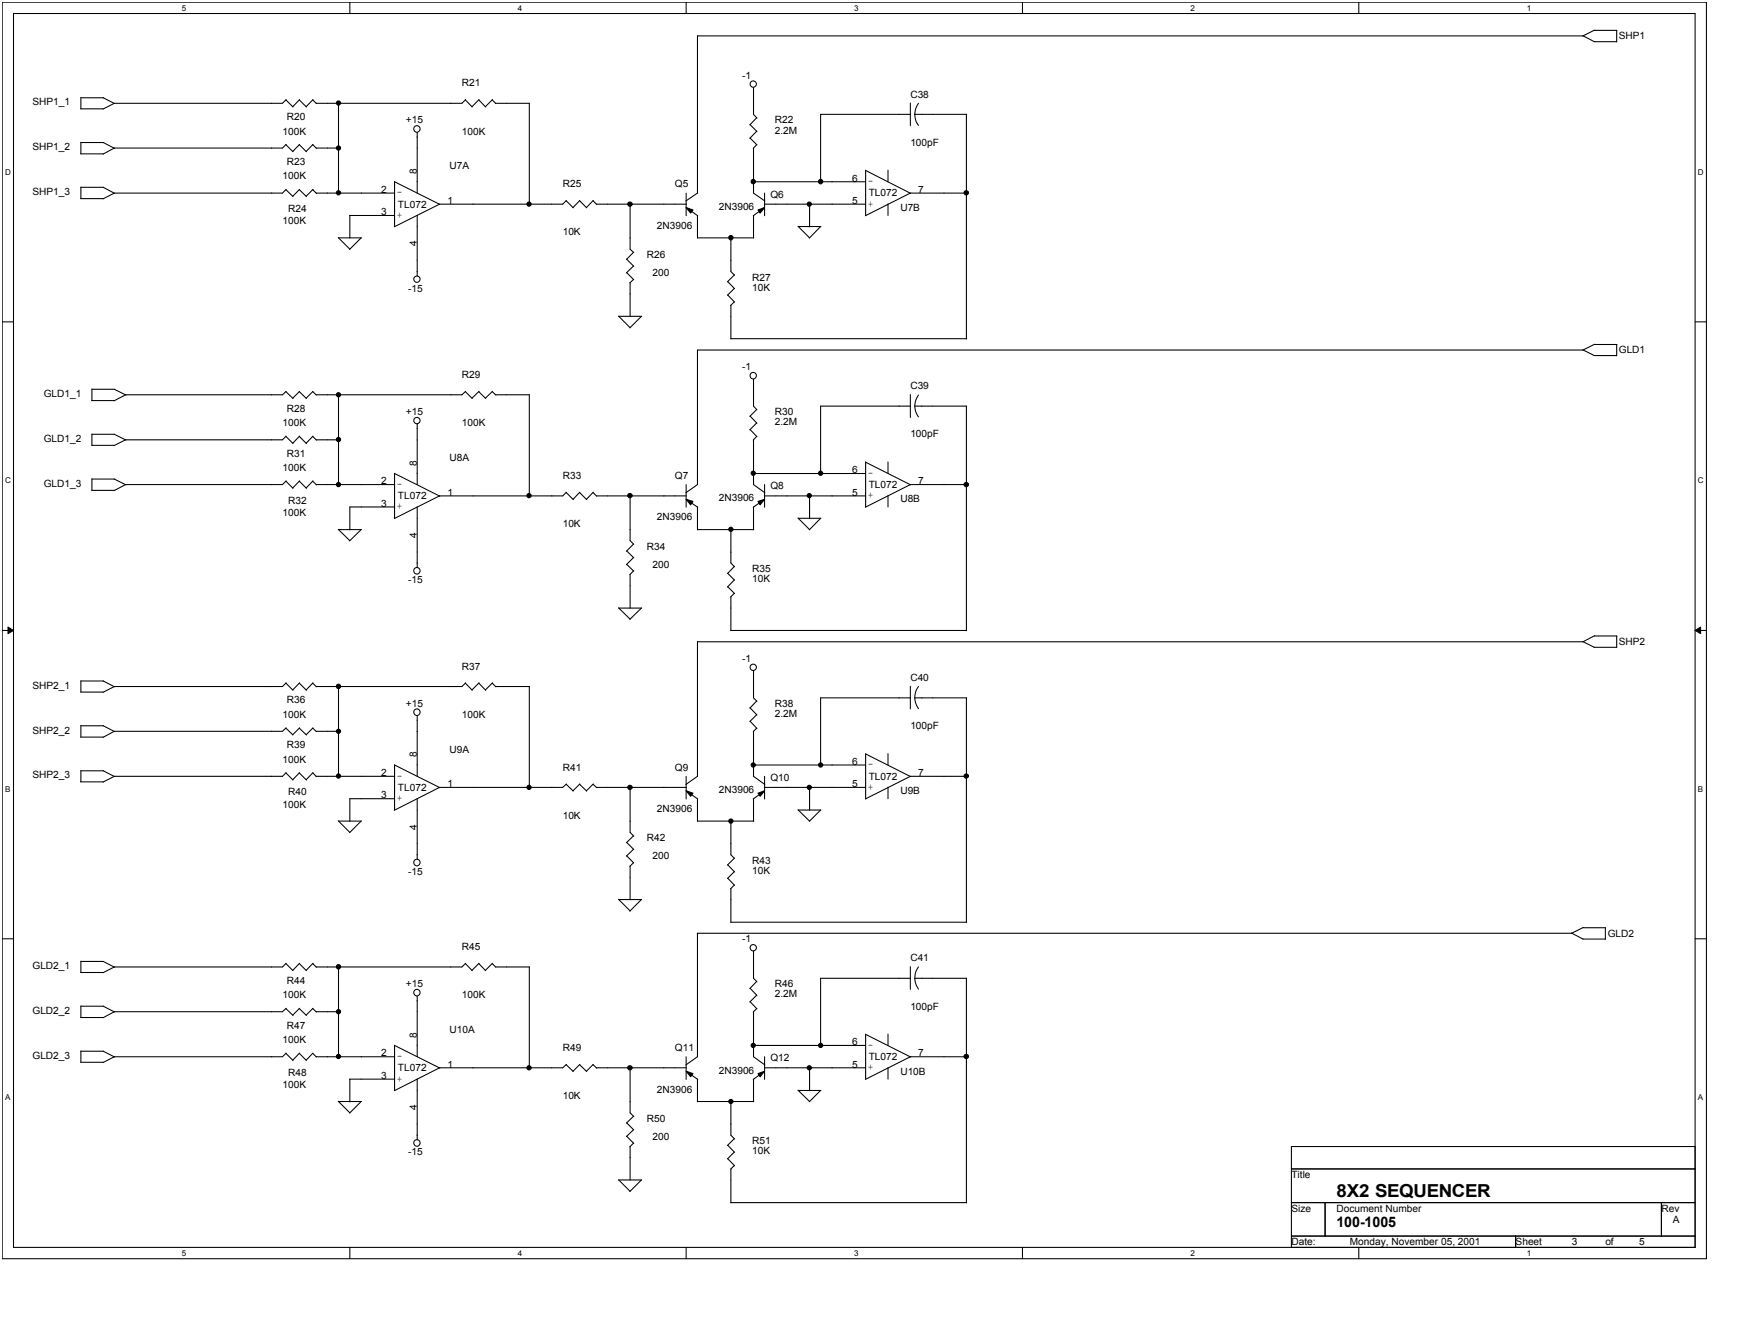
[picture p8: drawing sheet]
<svg xmlns="http://www.w3.org/2000/svg" width="279mm" height="216mm" viewBox="0 0 279 216" stroke-linecap="round" stroke-linejoin="round" font-family="sans-serif">
<path d="M.4 .4h274.1v202h-274.1zM2.2 2.2h270.5v198.3h-270.5z" fill="none" stroke="#000" stroke-width=".17"/>
<g fill="#fff">
<path d="M29.2 .6h.7v1.4h-.7z"/>
<path d="M29.2 200.7h.7v1.4h-.7z"/>
</g>
<path d="M56.3 .4v1.8M56.3 200.5v1.9" fill="none" stroke="#000" stroke-width=".17"/>
<g fill="#fff">
<path d="M83.3 .6h.7v1.4h-.7z"/>
<path d="M83.3 200.7h.7v1.4h-.7z"/>
</g>
<path d="M110.4 .4v1.8M110.4 200.5v1.9" fill="none" stroke="#000" stroke-width=".17"/>
<g fill="#fff">
<path d="M137.4 .6h.7v1.4h-.7z"/>
<path d="M137.4 200.7h.7v1.4h-.7z"/>
</g>
<path d="M164.5 .4v1.8M164.5 200.5v1.9" fill="none" stroke="#000" stroke-width=".17"/>
<g fill="#fff">
<path d="M191.5 .6h.7v1.4h-.7z"/>
<path d="M191.5 200.7h.7v1.4h-.7z"/>
</g>
<path d="M218.6 .4v1.8M218.6 200.5v1.9" fill="none" stroke="#000" stroke-width=".17"/>
<g fill="#fff">
<path d="M245.6 .6h.7v1.4h-.7z"/>
<path d="M245.6 200.7h.7v1.4h-.7z"/>
<path d="M.8 26.9h.9v1.4h-.9z"/>
<path d="M273.1 26.9h.9v1.4h-.9z"/>
<path d="M.8 76.5h.9v1.4h-.9z"/>
<path d="M273.1 76.5h.9v1.4h-.9z"/>
</g>
<path d="M.4 51.7h1.8M272.7 51.7h1.8" fill="none" stroke="#000" stroke-width=".17"/>
<g fill="#fff">
<path d="M.8 126.1h.8v1.4h-.8z"/>
<path d="M273.1 126.1h.8v1.4h-.8z"/>
</g>
<path d="M.4 101.4h1.8M272.7 101.4h1.8" fill="none" stroke="#000" stroke-width=".17"/>
<path d="M1.3 100.8l.9 .6-.9 .5zM272.7 101.4l.8-.6v1.1z" fill="#000"/>
<path d="M1.3 100.8l.9 .6-.9 .5zM272.7 101.4l.8-.6v1.1z" fill="none" stroke="#000" stroke-width=".16"/>
<g fill="#fff">
<path d="M.8 175.7h.8v1.4h-.8z"/>
<path d="M273.1 175.7h.8v1.4h-.8z"/>
</g>
<g fill="none" stroke="#000" stroke-width=".17">
<path d="M13 17.5h3.6M13 15.7v1.8M13 15.7h3.6M16.6 15.7l1.8 .9M46 16.1l1.1 1.1M46 16l-.6 .6h-27l-1.8 .9M48.1 16.1l1.2 1.1M48.2 16l-1.1 1.2M50.3 16.1l.6 .5M50.3 16l-1.1 1.2M54.5 16.6v14.5M74.9 16.1l1.1 1.1"/>
<path d="M74.9 16l-.6 .6h-23.4M77 16.1l1.1 1.1M77.1 16l-1.2 1.2M79.2 16.1l.6 .5M79.2 16l-1.1 1.2M79.7 16.6h5.5M85.1 16.6v16.3M112.2 5.7v25.3l-1.9 1.3M112.2 5.8h142.5M121.2 14.1v4.3l.6 .6M121.7 18.9l-1.1 1.2M146.4 16.6v3.6"/>
<path d="M146.4 18.4h-14.4v10.9M147.2 18.4l.2 1.1 .3 .7M147.2 18.4h8.3M147.7 16.6l-.3 .7-.2 1.1M155.4 18.4v36.1M254.6 5.7l1.8 1M256.4 6.7h3.6M256.4 4.9h3.7M256.5 4.8l-1.9 1M260 4.9v1.8M13 24.7h3.6M13 31.9h3.6"/>
<path d="M13 22.9v1.8M13 30.1v1.8M13 22.9h3.6M13 30.1h3.6M16.6 22.9l1.8 .9M16.6 30.1l1.8 1M46 30.5l1.1 1.1M46 23.3l1.1 1.1M46 30.4l-.6 .6h-27l-1.8 1M46 23.2l-.6 .6h-27l-1.8 1M48.1 30.5l1.2 1.1M48.1 23.3l1.2 1.1"/>
<path d="M48.2 30.4l-1.1 1.2M48.2 23.2l-1.1 1.2M50.3 30.5l.6 .6M50.3 23.3l.6 .5M50.3 30.4l-1.1 1.2M50.3 23.2l-1.1 1.2M50.9 31h12.6M50.9 23.8h3.6M54.4 38.2l1.9 1.9M54.5 38.2h3.6M56.2 34.6h7.3M56.3 34.6v3.7"/>
<path d="M58.1 38.2l-1.9 1.9M63.5 29.2v7.2M63.5 29.2l7.2 3.7M67.1 21.3v9.7M67.1 34.6v9.8M91.1 32.3l1.1 1.1M91.1 32.2l-.6 .6h-19.8l-7.3 3.7M93.2 32.3l1.2 1.1M93.3 32.2l-1.1 1.2M95.4 32.3l.6 .6M95.4 32.2l-1.1 1.2M95.9 32.8h14.5"/>
<path d="M101.4 32.8v7.3l.5 .5M110.4 33.4l1.1 .4-.4 .5zM110.4 31v3.7M110.4 33.4l1.8 1.3M112.2 38.2h9M112.2 34.6v3.7M117.6 38.2v5.5l.6 .5M120.7 20l1.1 1.1M120.7 22.2l1.1 1.1M121.2 23.8v7.2l1.8 1.3M121.2 34.6v3.7M121.2 29.2h18"/>
<path d="M121.7 21.1l-1.1 1.1M121.7 23.3l-.5 .5M121.9 33.8l1.1-.4-.7 .9zM122.9 32.8h16.3M123 31v3.7M123 33.4l-1.8 1.3M128.4 36.4l1.8 1.8M128.4 36.4h3.6M130.2 32.8v3.7M132 36.4l-1.8 1.9M139.2 27.4v7.2M139.2 27.4l7.3 3.7"/>
<path d="M142.8 27.4v1.8M142.8 32.8v1.8M155.5 31h-9.1l-7.2 3.7M99.5 50.8l1.9 1.9M99.5 50.9h3.7M100.8 41.7l1.1 1.1M100.8 43.8l1.1 1.2M101.4 45.4v5.5M101.9 40.6l-1.1 1.1M101.9 42.8l-1.1 1.1M101.9 44.9l-.6 .6M103.2 50.9l-1.9 1.8"/>
<path d="M117.1 45.3l1.1 1.1M117.1 47.4l1.1 1.2M117.6 49.1v5.4M117.6 54.5h37.9M118.1 44.2l-1.1 1.1M118.1 46.4l-1.1 1.1M118.1 48.5l-.6 .6M254.6 56.2l1.8 1M254.7 56.3h-142.5v21.6l-1.9 1.3M256.4 57.2h3.6M256.4 55.4h3.7M256.5 55.3l-1.9 1"/>
<path d="M260 55.4v1.8M14.7 64.4h3.7M14.7 71.6h3.7M14.7 78.8h3.7M14.8 62.6h3.6M14.8 62.5v1.9M14.8 69.8v1.8M14.8 77v1.8M14.8 69.8h3.6M14.8 77h3.6M18.4 62.6l1.8 .9M18.4 69.8l1.8 .9"/>
<path d="M18.4 77l1.8 .9M46 63l1.1 1.1M46 77.4l1.1 1.1M46 70.2l1.1 1.1M46 62.9l-.6 .6h-25.2l-1.9 .9M46 77.3l-.6 .6h-25.2l-1.9 1M46 70.1l-.6 .6h-25.2l-1.9 .9M48.1 63l1.2 1.1M48.1 77.4l1.2 1.1M48.1 70.2l1.2 1.1M48.2 62.9l-1.1 1.1M48.2 77.3l-1.1 1.2"/>
<path d="M48.2 70.1l-1.1 1.2M50.3 63l.6 .5M50.3 77.4l.6 .5M50.3 70.2l.6 .5M50.3 62.9l-1.1 1.1M50.3 77.3l-1.1 1.2M50.3 70.1l-1.1 1.2M50.9 77.9h12.6M50.9 70.7h3.6M54.5 63.5v14.4M63.5 76.1v7.2M63.5 76.1l7.2 3.7"/>
<path d="M67.1 68.2v9.7M74.9 63l1.1 1.1M74.9 62.9l-.6 .6h-23.4M77 63l1.1 1.1M77.1 62.9l-1.2 1.1M79.2 63l.6 .5M79.2 62.9l-1.1 1.1M79.7 63.5h5.5M85.1 63.5v16.3M91.1 79.2l1.1 1.1M91.1 79.1l-.6 .6h-19.8l-7.3 3.7M93.2 79.2l1.2 1.1"/>
<path d="M93.3 79.1l-1.1 1.2M95.4 79.2l.6 .6M95.4 79.1l-1.1 1.2M95.9 79.7h14.5M101.4 79.7v7.2l.5 .6M110.4 77.9v3.6M120.7 66.9l1.1 1.1M120.7 69.1l1.1 1.1M121.2 61v4.3l.6 .6M121.2 70.7v7.2l1.8 1.3M121.2 76.1h18M121.7 65.8l-1.1 1.1"/>
<path d="M121.7 68l-1.1 1.1M121.7 70.2l-.5 .5M122.9 79.7h16.3M123 77.9v3.6M130.2 79.7v3.7M139.2 74.3v7.2M139.2 74.3l7.3 3.6M142.8 74.3v1.8M142.8 79.7v1.8M146.4 63.4v3.7M146.4 65.3h-14.4v10.9M147.2 65.3l.1 .7 .4 1"/>
<path d="M147.2 65.3h8.3M147.7 63.5l-.4 1-.1 .8M155.4 65.3v36.1M155.5 77.9h-9.1l-7.2 3.6M54.4 85.1l1.9 1.8M54.5 85.1h3.6M58.1 85.1l-1.9 1.9M63.5 81.5h-7.2v3.7M67.1 81.5v9.7M99.5 97.7l1.9 1.8M99.5 97.8h3.7M100.8 88.6l1.1 1.1"/>
<path d="M100.8 90.7l1.1 1.1M101.4 92.3v5.5M101.9 87.5l-1.1 1.1M101.9 89.6l-1.1 1.2M101.9 91.8l-.6 .6M103.2 97.8l-1.9 1.8M110.4 80.3l1.1 .3-.4 .6zM110.4 80.3l1.8 1.2M112.2 85.1h9M112.2 81.5v3.7M117.1 92.2l1.1 1.1M117.1 94.3l1.1 1.1"/>
<path d="M117.6 85.1v5.4l.6 .6M117.6 95.9v5.5M118.1 91.1l-1.1 1.1M118.1 93.2l-1.1 1.2M118.1 95.4l-.6 .6M121.2 81.5v3.7M121.9 80.6l1.1-.3-.7 .9zM123 80.3l-1.8 1.2M128.4 83.3l1.8 1.8M128.4 83.3h3.6M132 83.3l-1.8 1.9M13 111.3h3.6"/>
<path d="M13 118.5h3.6M13 109.4v1.9M13 116.6v1.9M13 109.5h3.6M13 116.7h3.6M16.6 109.5l1.8 .9M16.6 116.7l1.8 .9M46 109.8l1.1 1.2M46 117.1l1.1 1.1M46 109.8l-.6 .6h-27l-1.8 .9M46 117l-.6 .6h-27l-1.8 .9M48.1 109.8l1.2 1.2"/>
<path d="M48.1 117.1l1.2 1.1M48.2 109.8l-1.1 1.1M48.2 117l-1.1 1.1M50.3 109.8l.6 .6M50.3 117.1l.6 .5M50.3 109.8l-1.1 1.1M50.3 117l-1.1 1.1M50.9 117.6h3.6M54.5 110.4v14.4M67.1 115.1v9.7M74.9 109.8l1.1 1.2M74.9 109.8l-.6 .6h-23.4"/>
<path d="M77 109.8l1.1 1.2M77.1 109.8l-1.2 1.1M79.2 109.8l.6 .6M79.2 109.8l-1.1 1.1M79.7 110.4h5.5M85.1 110.4v16.2M112.2 103.1v21.7l-1.9 1.3M112.2 103.2h142.5M117.6 101.4h37.9M120.7 113.8l1.1 1.1M120.7 116l1.1 1.1M121.2 107.8v4.4l.6 .5"/>
<path d="M121.2 117.6v7.2l1.8 1.3M121.7 112.7l-1.1 1.1M121.7 114.9l-1.1 1.1M121.7 117.1l-.5 .5M146.4 110.3v3.7M146.4 112.2h-14.4v10.8M147.2 112.2l.2 1.1 .3 .6M147.2 112.2h8.3M147.7 110.4l-.3 .6-.2 1.2M155.4 112.2v36.1M254.6 103.1l1.8 1M256.4 104.1h3.6"/>
<path d="M256.4 102.2h3.7M256.5 102.2l-1.9 1M260 102.2v1.9M13 125.7h3.6M13 123.9v1.8M13 123.9h3.6M16.6 123.9l1.8 .9M46 124.3l1.1 1.1M46 124.2l-.6 .6h-27l-1.8 .9M48.1 124.3l1.2 1.1M48.2 124.2l-1.1 1.2M50.3 124.3l.6 .5"/>
<path d="M50.3 124.2l-1.1 1.2M50.9 124.8h12.6M54.4 132l1.9 1.8M54.5 132h3.6M58.1 132l-1.9 1.9M63.5 122.9v7.3M63.5 123l7.2 3.6M63.5 128.4h-7.2v3.6M67.1 128.4v9.7M91.1 126.1l1.1 1.1M91.1 126l-.6 .6h-19.8l-7.3 3.7M93.2 126.1l1.2 1.1"/>
<path d="M93.3 126l-1.1 1.1M95.4 126.1l.6 .5M95.4 126l-1.1 1.1M95.9 126.6h14.5M100.8 135.4l1.1 1.2M100.8 137.6l1.1 1.1M101.4 126.6v7.2l.5 .6M101.4 139.2v5.5M101.9 134.4l-1.1 1.1M101.9 136.5l-1.1 1.1M101.9 138.7l-.6 .6M110.4 127.1l1.1 .4-.4 .5z"/>
<path d="M110.4 124.8v3.6M110.4 127.1l1.8 1.3M112.2 132h9M112.2 128.4v3.6M117.1 139l1.1 1.2M117.6 132v5.4l.6 .6M118.1 138l-1.1 1.1M121.2 128.4v3.6M121.2 123h18M121.9 127.5l1.1-.4-.7 .9zM122.9 126.6h16.3M123 124.8v3.6"/>
<path d="M123 127.1l-1.8 1.3M128.4 130.2l1.8 1.8M128.4 130.2h3.6M130.2 126.6v3.7M132 130.2l-1.8 1.8M139.2 121.2v7.2M139.2 121.2l7.3 3.6M142.8 121.2v1.8M142.8 126.5v1.9M155.5 124.8h-9.1l-7.2 3.6M.4 150.9h1.8M13 156.3h3.6"/>
<path d="M13 154.6h3.6M13 154.5v1.8M16.6 154.6l1.8 .9M46 154.9l1.1 1.1M46 154.9l-.6 .5h-27l-1.8 1M48.1 154.9l1.2 1.1M48.2 154.9l-1.1 1.1M50.3 154.9l.6 .6M50.3 154.9l-1.1 1.1M54.5 155.4v14.5M74.9 154.9l1.1 1.1M74.9 154.9l-.6 .5h-23.4"/>
<path d="M77 154.9l1.1 1.1M77.1 154.9l-1.2 1.1M79.2 154.9l.6 .6M79.2 154.9l-1.1 1.1M79.7 155.4h5.5M85.1 155.4v16.3M99.5 144.6l1.9 1.8M99.5 144.6h3.7M103.2 144.6l-1.9 1.9M112.2 150v19.9l-1.9 1.3M117.1 141.2l1.1 1.1M117.6 142.8v5.5"/>
<path d="M117.6 148.3h37.9M118.1 140.1l-1.1 1.1M118.1 142.3l-.6 .6M120.7 158.9l1.1 1.1M121.2 152.9v4.4l.6 .5M121.7 157.8l-1.1 1.1M121.7 160l-1.1 1.1M146.4 155.4v3.6M146.4 157.3h-14.4v10.8M147.2 157.3l.2 1 .3 .7M147.2 157.3h8.3M147.7 155.4l-.3 .7-.2 1.2"/>
<path d="M155.4 157.3v36.1M252.8 150l1.8 1M254.6 151h3.6M254.6 149.1h3.7M254.7 149.1l-1.9 .9h-140.7M258.2 149.1v1.9M272.7 150.9h1.8M13 163.6h3.6M13 170.8h3.6M13 161.7v1.9M13 169v1.8M13 161.8h3.6"/>
<path d="M13 169h3.6M16.6 161.8l1.8 .9M16.6 169l1.8 .9M46 169.3l1.1 1.2M46 162.1l1.1 1.1M46 169.3l-.6 .6h-27l-1.8 .9M46 162.1l-.6 .5h-27l-1.8 1M48.1 169.3l1.2 1.2M48.1 162.1l1.2 1.1M48.2 169.3l-1.1 1.1M48.2 162.1l-1.1 1.1M50.3 169.3l.6 .6"/>
<path d="M50.3 162.1l.6 .6M50.3 169.3l-1.1 1.1M50.3 162.1l-1.1 1.1M50.9 169.9h12.6M50.9 162.6h3.6M54.4 177l1.9 1.9M54.5 177.1h3.6M56.2 173.5h7.3M56.3 173.5v3.6M58.1 177.1l-1.9 1.8M63.5 168v7.3M63.5 168.1l7.2 3.6"/>
<path d="M67.1 160.1v9.8M67.1 173.4v9.8M91.1 171.2l1.1 1.1M91.1 171.1l-.6 .6h-19.8l-7.3 3.6M93.2 171.2l1.2 1.1M93.3 171.1l-1.1 1.1M95.4 171.2l.6 .5M95.4 171.1l-1.1 1.1M95.9 171.7h14.5M101.4 171.7v7.2l.5 .6M101.9 179.5l-1.1 1.1M110.4 172.2l1.1 .4-.4 .5z"/>
<path d="M110.4 169.9v3.6M110.4 172.2l1.8 1.3M112.2 177.1h9M112.2 173.5v3.6M117.6 177.1v5.4l.6 .6M120.7 161l1.1 1.2M121.2 162.6v7.3l1.8 1.3M121.2 173.5v3.6M121.2 168.1h18M121.7 162.1l-.5 .6M121.9 172.6l1.1-.4-.7 .9zM122.9 171.7h16.3"/>
<path d="M123 169.9v3.6M123 172.2l-1.8 1.3M128.4 175.3l1.8 1.8M128.4 175.3h3.6M130.2 171.7v3.6M132 175.3l-1.8 1.8M139.2 166.2v7.3M139.2 166.3l7.3 3.6M142.8 166.2v1.9M142.8 171.6v1.9M155.5 169.9h-9.1l-7.2 3.6M99.5 189.7l1.9 1.8"/>
<path d="M99.5 189.7h3.7M100.8 180.5l1.1 1.2M100.8 182.7l1.1 1.1M101.4 184.3v5.4M101.9 181.6l-1.1 1.1M101.9 183.8l-.6 .6M103.2 189.7l-1.9 1.9M117.1 184.1l1.1 1.1M117.1 186.3l1.1 1.1M117.6 193.3h37.9M117.6 187.9v5.5M118.1 183l-1.1 1.1"/>
<path d="M118.1 185.2l-1.1 1.1M118.1 187.4l-.6 .6M207.7 184.3h65v16.2h-65zM207.7 187.9h65M207.7 193.3h65M207.7 198.7h65M213.1 193.3v5.4M243.8 198.7v1.8M267.2 193.3v5.4"/>
<circle cx="54.4" cy="16.6" r=".34"/>
<circle cx="121.2" cy="13.5" r=".51"/>
<circle cx="54.4" cy="23.8" r=".34"/>
<circle cx="54.4" cy="31" r=".34"/>
<circle cx="67.1" cy="20.7" r=".52"/>
<circle cx="85.1" cy="32.8" r=".34"/>
<circle cx="101.3" cy="32.8" r=".36"/>
<circle cx="117.5" cy="38.2" r=".35"/>
<circle cx="121.1" cy="29.2" r=".35"/>
<circle cx="130.2" cy="32.8" r=".34"/>
<circle cx="132" cy="29.2" r=".35"/>
<circle cx="155.4" cy="31" r=".36"/>
<circle cx="67.1" cy="44.9" r=".51"/>
<circle cx="54.4" cy="70.7" r=".34"/>
<circle cx="54.4" cy="63.5" r=".34"/>
<circle cx="54.4" cy="77.9" r=".34"/>
<circle cx="67.1" cy="67.6" r=".51"/>
<circle cx="85.1" cy="79.7" r=".34"/>
<circle cx="101.3" cy="79.7" r=".36"/>
<circle cx="121.1" cy="60.4" r=".52"/>
<circle cx="121.2" cy="76.1" r=".34"/>
<circle cx="130.2" cy="79.7" r=".34"/>
<circle cx="132" cy="76.1" r=".34"/>
<circle cx="155.4" cy="77.9" r=".36"/>
<circle cx="67.1" cy="91.8" r=".52"/>
<circle cx="117.6" cy="85.1" r=".34"/>
<circle cx="54.4" cy="110.3" r=".35"/>
<circle cx="54.4" cy="117.6" r=".34"/>
<circle cx="67.1" cy="114.5" r=".52"/>
<circle cx="121.2" cy="107.3" r=".51"/>
<circle cx="54.4" cy="124.8" r=".34"/>
<circle cx="67.1" cy="138.7" r=".52"/>
<circle cx="85.1" cy="126.6" r=".34"/>
<circle cx="101.3" cy="126.6" r=".36"/>
<circle cx="117.6" cy="132" r=".34"/>
<circle cx="121.2" cy="123" r=".34"/>
<circle cx="130.2" cy="126.6" r=".34"/>
<circle cx="132" cy="123" r=".34"/>
<circle cx="155.4" cy="124.8" r=".36"/>
<circle cx="54.4" cy="155.4" r=".35"/>
<circle cx="67.1" cy="159.6" r=".52"/>
<circle cx="121.2" cy="152.4" r=".51"/>
<circle cx="54.4" cy="169.8" r=".34"/>
<circle cx="54.4" cy="162.6" r=".34"/>
<circle cx="85.1" cy="171.7" r=".34"/>
<circle cx="101.3" cy="171.7" r=".36"/>
<circle cx="117.6" cy="177.1" r=".34"/>
<circle cx="121.2" cy="168.1" r=".34"/>
<circle cx="130.2" cy="171.7" r=".34"/>
<circle cx="132" cy="168.1" r=".34"/>
<circle cx="155.4" cy="169.8" r=".36"/>
<circle cx="67.1" cy="183.7" r=".52"/>
</g>
<g fill="#000">
<path d="M110.4 33.4l1.1 .4-.4 .5zM121.9 33.8l1.1-.4-.7 .9zM110.4 80.3l1.1 .3-.4 .6zM121.9 80.6l1.1-.3-.7 .9zM110.4 127.1l1.1 .4-.4 .5zM121.9 127.5l1.1-.4-.7 .9zM110.4 172.2l1.1 .4-.4 .5zM121.9 172.6l1.1-.4-.7 .9z"/>
<circle cx="54.4" cy="16.6" r=".34"/>
<circle cx="54.4" cy="23.8" r=".34"/>
<circle cx="54.4" cy="31" r=".34"/>
<circle cx="85.1" cy="32.8" r=".34"/>
<circle cx="101.3" cy="32.8" r=".36"/>
<circle cx="117.5" cy="38.2" r=".35"/>
<circle cx="121.1" cy="29.2" r=".35"/>
<circle cx="130.2" cy="32.8" r=".34"/>
<circle cx="132" cy="29.2" r=".35"/>
<circle cx="155.4" cy="31" r=".36"/>
<circle cx="54.4" cy="70.7" r=".34"/>
<circle cx="54.4" cy="63.5" r=".34"/>
<circle cx="54.4" cy="77.9" r=".34"/>
<circle cx="85.1" cy="79.7" r=".34"/>
<circle cx="101.3" cy="79.7" r=".36"/>
<circle cx="121.2" cy="76.1" r=".34"/>
<circle cx="130.2" cy="79.7" r=".34"/>
<circle cx="132" cy="76.1" r=".34"/>
<circle cx="155.4" cy="77.9" r=".36"/>
<circle cx="117.6" cy="85.1" r=".34"/>
<circle cx="54.4" cy="110.3" r=".35"/>
<circle cx="54.4" cy="117.6" r=".34"/>
<circle cx="54.4" cy="124.8" r=".34"/>
<circle cx="85.1" cy="126.6" r=".34"/>
<circle cx="101.3" cy="126.6" r=".36"/>
<circle cx="117.6" cy="132" r=".34"/>
<circle cx="121.2" cy="123" r=".34"/>
<circle cx="130.2" cy="126.6" r=".34"/>
<circle cx="132" cy="123" r=".34"/>
<circle cx="155.4" cy="124.8" r=".36"/>
<circle cx="54.4" cy="155.4" r=".35"/>
<circle cx="54.4" cy="169.8" r=".34"/>
<circle cx="54.4" cy="162.6" r=".34"/>
<circle cx="85.1" cy="171.7" r=".34"/>
<circle cx="101.3" cy="171.7" r=".36"/>
<circle cx="117.6" cy="177.1" r=".34"/>
<circle cx="121.2" cy="168.1" r=".34"/>
<circle cx="130.2" cy="171.7" r=".34"/>
<circle cx="132" cy="168.1" r=".34"/>
<circle cx="155.4" cy="169.8" r=".36"/>
</g>
<text font-size="2.9" x="215" y="192.4">8X2 SEQUENCER</text>
<text font-size="2.3" x="215" y="197.3">100-1005</text>
<g font-size="1.6">
<text x="260.4" y="6.3">SHP1</text>
<text x="5.2" y="16.9">SHP1_1</text>
<text x="74.3" y="13.9">R21</text>
<text x="119.4" y="12.6">-1</text>
<text x="146.4" y="15.7">C38</text>
<text x="45.4" y="21.6">100K</text>
<text x="46.2" y="19.3">R20</text>
<text x="65.3" y="19.8">+15</text>
<text x="74.3" y="21.6">100K</text>
<text x="124.6" y="19.8">R22</text>
<text x="124.6" y="21.5">2.2M</text>
<text x="146.4" y="23.5">100pF</text>
<text x="5.2" y="24.2">SHP1_2</text>
<text x="45.4" y="28.8">100K</text>
<text x="46.2" y="26.5">R23</text>
<text x="67.1" y="28" transform="rotate(-90 67.1 28)">8</text>
<text x="72.3" y="27.2">U7A</text>
<text x="137.1" y="29.2">6</text>
<text x="139.6" y="29.6">-</text>
<text x="5.2" y="31.4">SHP1_3</text>
<text x="46.4" y="34.1">R24</text>
<text x="61.3" y="31">2</text>
<text x="61.3" y="34.6">3</text>
<text x="63.8" y="35">+</text>
<text x="63.8" y="31.4">-</text>
<text x="64" y="33.4">TL072</text>
<text x="72" y="32.8">1</text>
<text x="90.5" y="30.1">R25</text>
<text x="108.5" y="30.1">Q5</text>
<text x="115.6" y="33.7">2N3906</text>
<text x="123.9" y="31.8">Q6</text>
<text x="137.1" y="32.8">5</text>
<text x="139.6" y="33.2">+</text>
<text x="139.7" y="31.6">TL072</text>
<text x="144.8" y="33.9">U7B</text>
<text x="147.7" y="31">7</text>
<text x="45.4" y="36.1">100K</text>
<text x="67.1" y="39.6" transform="rotate(-90 67.1 39.6)">4</text>
<text x="90.5" y="37.9">10K</text>
<text x="104.1" y="41.5">R26</text>
<text x="105.7" y="36.8">2N3906</text>
<text x="65.7" y="46.9">-15</text>
<text x="104.9" y="44.4">200</text>
<text x="121" y="45.1">R27</text>
<text x="121" y="46.7">10K</text>
<text x="119.4" y="59.5">-1</text>
<text x="260.4" y="56.8">GLD1</text>
<text x="7" y="63.8">GLD1_1</text>
<text x="74.3" y="60.8">R29</text>
<text x="146.4" y="62.6">C39</text>
<text x="7" y="71">GLD1_2</text>
<text x="45.4" y="68.5">100K</text>
<text x="46.2" y="66.2">R28</text>
<text x="65.3" y="66.7">+15</text>
<text x="74.3" y="68.5">100K</text>
<text x="124.6" y="66.7">R30</text>
<text x="124.6" y="68.3">2.2M</text>
<text x="146.4" y="70.3">100pF</text>
<text x="45.4" y="75.7">100K</text>
<text x="46.2" y="73.4">R31</text>
<text x="61.3" y="77.9">2</text>
<text x="67.1" y="74.9" transform="rotate(-90 67.1 74.9)">8</text>
<text x="72.3" y="74.1">U8A</text>
<text x="90.5" y="77">R33</text>
<text x="108.5" y="77">Q7</text>
<text x="137.1" y="76.1">6</text>
<text x="139.6" y="76.5">-</text>
<text x="147.7" y="77.9">7</text>
<text x="7" y="78.3">GLD1_3</text>
<text x="45.4" y="82.9">100K</text>
<text x="46.4" y="81">R32</text>
<text x="61.3" y="81.5">3</text>
<text x="63.8" y="81.9">+</text>
<text x="63.8" y="78.3">-</text>
<text x="64" y="80.3">TL072</text>
<text x="72" y="79.7">1</text>
<text x="105.7" y="83.7">2N3906</text>
<text x="115.6" y="80.6">2N3906</text>
<text x="123.9" y="78.6">Q8</text>
<text x="137.1" y="79.7">5</text>
<text x="139.6" y="80.1">+</text>
<text x="139.7" y="78.5">TL072</text>
<text x="144.8" y="80.8">U8B</text>
<text x="67.1" y="86.5" transform="rotate(-90 67.1 86.5)">4</text>
<text x="90.5" y="84.8">10K</text>
<text x="104.1" y="88.4">R34</text>
<text x="65.7" y="93.8">-15</text>
<text x="104.9" y="91.2">200</text>
<text x="121" y="92">R35</text>
<text x="121" y="93.6">10K</text>
<text x="74.3" y="107.7">R37</text>
<text x="119.4" y="106.4">-1</text>
<text x="260.4" y="103.7">SHP2</text>
<text x="5.2" y="110.7">SHP2_1</text>
<text x="46.2" y="113.1">R36</text>
<text x="65.3" y="113.6">+15</text>
<text x="124.6" y="113.6">R38</text>
<text x="146.4" y="109.5">C40</text>
<text x="5.2" y="117.9">SHP2_2</text>
<text x="45.4" y="115.4">100K</text>
<text x="74.3" y="115.4">100K</text>
<text x="124.6" y="115.2">2.2M</text>
<text x="146.4" y="117.2">100pF</text>
<text x="5.2" y="125.1">SHP2_3</text>
<text x="45.4" y="122.6">100K</text>
<text x="46.2" y="120.3">R39</text>
<text x="61.3" y="124.8">2</text>
<text x="63.8" y="125.2">-</text>
<text x="67.1" y="121.7" transform="rotate(-90 67.1 121.7)">8</text>
<text x="72.3" y="121">U9A</text>
<text x="90.5" y="123.9">R41</text>
<text x="108.5" y="123.9">Q9</text>
<text x="123.9" y="125.5">Q10</text>
<text x="137.1" y="122.9">6</text>
<text x="139.6" y="123.4">-</text>
<text x="139.7" y="125.4">TL072</text>
<text x="147.7" y="124.8">7</text>
<text x="45.4" y="129.8">100K</text>
<text x="46.4" y="127.9">R40</text>
<text x="61.3" y="128.4">3</text>
<text x="63.8" y="128.8">+</text>
<text x="64" y="127.1">TL072</text>
<text x="72" y="126.5">1</text>
<text x="90.5" y="131.7">10K</text>
<text x="105.7" y="130.6">2N3906</text>
<text x="115.6" y="127.5">2N3906</text>
<text x="137.1" y="126.5">5</text>
<text x="139.6" y="127">+</text>
<text x="144.8" y="127.7">U9B</text>
<text x="67.1" y="133.4" transform="rotate(-90 67.1 133.4)">4</text>
<text x="104.1" y="135.3">R42</text>
<text x="65.7" y="140.7">-15</text>
<text x="104.9" y="138.1">200</text>
<text x="121" y="138.9">R43</text>
<text x="121" y="140.5">10K</text>
<text x="5.2" y="155.8">GLD2_1</text>
<text x="74.3" y="152.7">R45</text>
<text x="119.4" y="151.5">-1</text>
<text x="146.4" y="154.6">C41</text>
<text x="258.6" y="150.6">GLD2</text>
<text x="45.4" y="160.5">100K</text>
<text x="46.2" y="158.2">R44</text>
<text x="65.3" y="158.7">+15</text>
<text x="74.3" y="160.5">100K</text>
<text x="124.6" y="158.7">R46</text>
<text x="124.6" y="160.3">2.2M</text>
<text x="5.2" y="163">GLD2_2</text>
<text x="45.4" y="167.7">100K</text>
<text x="46.2" y="165.4">R47</text>
<text x="67.1" y="166.8" transform="rotate(-90 67.1 166.8)">8</text>
<text x="72.3" y="166.1">U10A</text>
<text x="146.4" y="162.3">100pF</text>
<text x="5.2" y="170.2">GLD2_3</text>
<text x="46.4" y="172.9">R48</text>
<text x="61.3" y="169.8">2</text>
<text x="61.3" y="173.4">3</text>
<text x="63.8" y="173.9">+</text>
<text x="63.8" y="170.3">-</text>
<text x="64" y="172.2">TL072</text>
<text x="72" y="171.6">1</text>
<text x="90.5" y="169">R49</text>
<text x="108.5" y="169">Q11</text>
<text x="115.6" y="172.6">2N3906</text>
<text x="123.9" y="170.6">Q12</text>
<text x="137.1" y="168">6</text>
<text x="137.1" y="171.6">5</text>
<text x="139.6" y="172">+</text>
<text x="139.6" y="168.4">-</text>
<text x="139.7" y="170.4">TL072</text>
<text x="144.8" y="172.8">U10B</text>
<text x="147.7" y="169.8">7</text>
<text x="45.4" y="174.9">100K</text>
<text x="67.1" y="178.4" transform="rotate(-90 67.1 178.4)">4</text>
<text x="90.5" y="176.7">10K</text>
<text x="105.7" y="175.6">2N3906</text>
<text x="65.7" y="185.8">-15</text>
<text x="104.1" y="180.3">R50</text>
<text x="104.9" y="183.2">200</text>
<text x="121" y="183.9">R51</text>
<text x="121" y="185.5">10K</text>
<text x="207.7" y="189.4">Title</text>
<text x="207.7" y="194.8">Size</text>
<text x="215" y="194.8">Document Number</text>
<text x="267.2" y="194.8">Rev</text>
<text x="269.1" y="196.6">A</text>
<text x="207.7" y="200.1">Date:</text>
<text x="217.1" y="200.1">Monday, November 05, 2001</text>
<text x="243.8" y="200.1">Sheet</text>
<text x="252.8" y="200.1">3</text>
<text x="258.2" y="200.1">of</text>
<text x="263.6" y="200.1">5</text>
</g>
<g font-size="1.3">
<text x="29.2" y="1.7">5</text>
<text x="83.3" y="1.7">4</text>
<text x="137.4" y="1.7">3</text>
<text x="191.5" y="1.7">2</text>
<text x="245.6" y="1.7">1</text>
<text x=".8" y="28.1">D</text>
<text x="273.1" y="28.1">D</text>
<text x=".8" y="77.6">C</text>
<text x="273.1" y="77.6">C</text>
<text x=".8" y="127.3">B</text>
<text x="273.1" y="127.3">B</text>
<text x=".8" y="176.8">A</text>
<text x="273.1" y="176.8">A</text>
<text x="29.2" y="201.9">5</text>
<text x="83.3" y="201.9">4</text>
<text x="137.4" y="201.9">3</text>
<text x="191.5" y="201.9">2</text>
<text x="245.6" y="201.9">1</text>
</g>
</svg>
